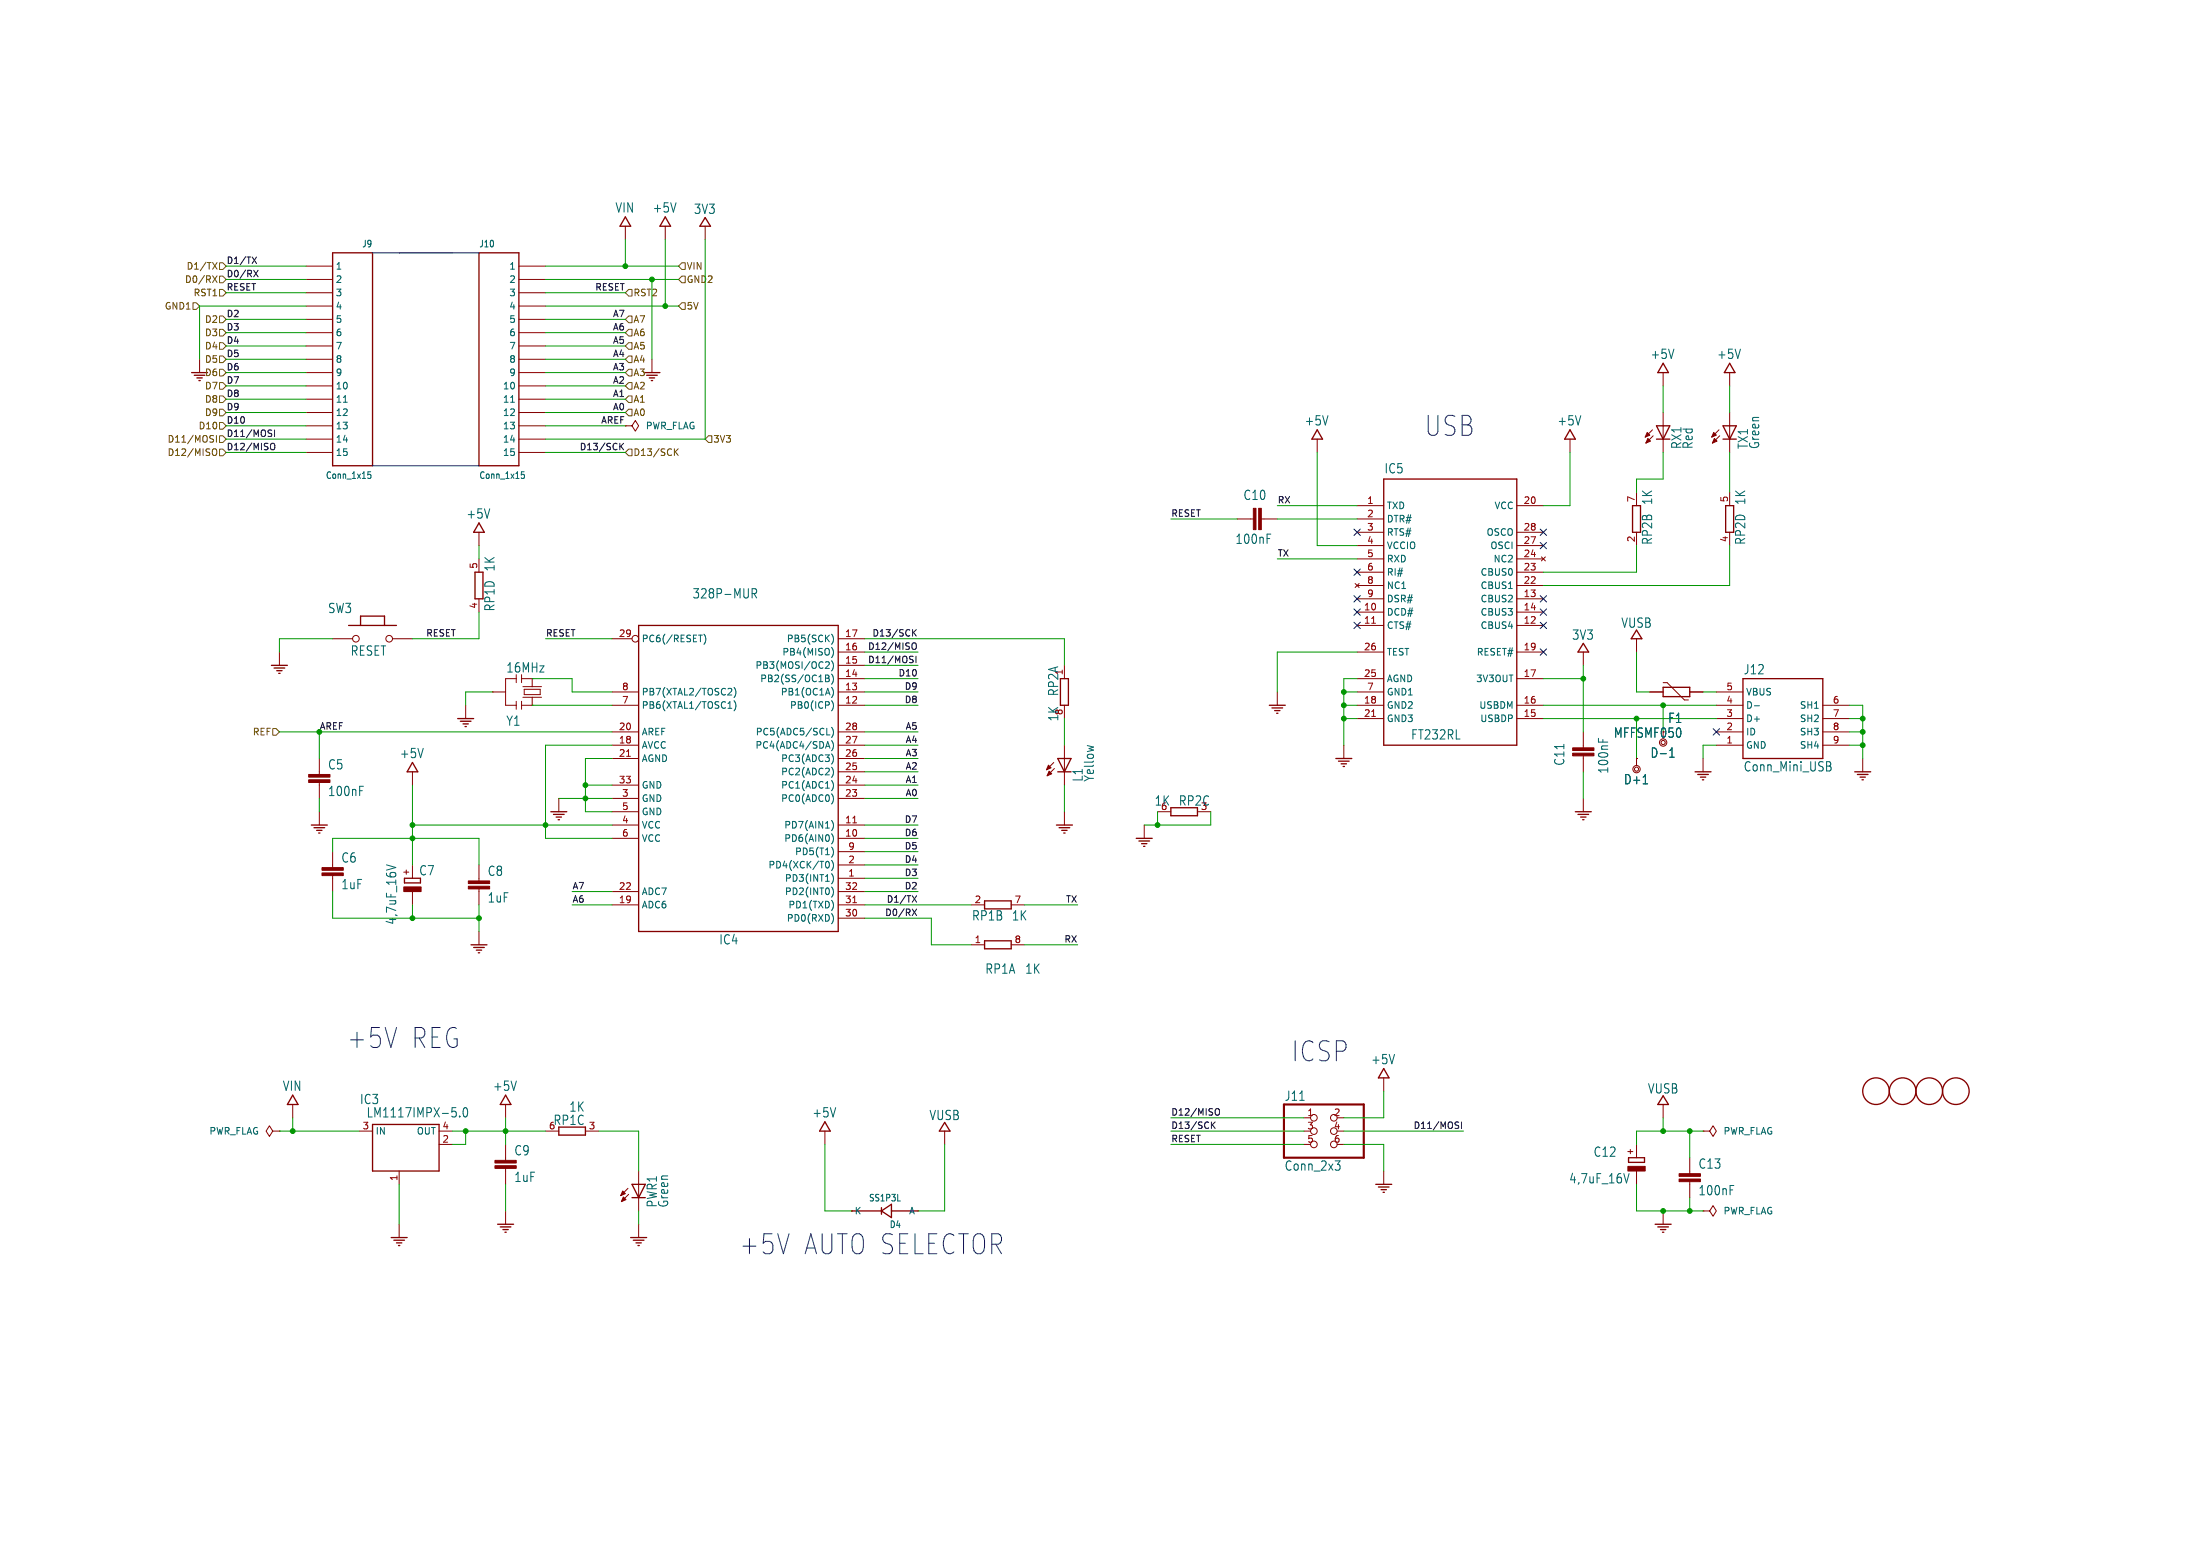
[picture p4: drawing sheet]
<svg xmlns="http://www.w3.org/2000/svg" width="420mm" height="297mm" viewBox="0 0 420 297" stroke-linecap="round" stroke-linejoin="round" font-family="sans-serif">
<g fill="none" stroke="#840000" stroke-width=".25">
<path d="M63.5 48.3h7.6v40.6h-7.6zM91.4 48.3h7.7v40.6h-7.7zM119.4 41.4l1 1.8h-2zM127 41.4l1 1.8h-2zM134.6 41.5l1 1.7h-2zM36.6 71.1h3M37.1 71.6h2M37.6 72.1h1M38 72.6h.2M122.9 71.1h3.1M123.4 71.6h2.1M124 72.1h1"/>
<path d="M124.3 72.6h.3M317.5 69.3l1 1.8h-2zM330.2 69.3l1 1.8h-2zM91.4 99.8l1.1 1.8h-2.1zM251.5 82l1 1.8h-2.1zM264.2 91.4h25.4v50.8h-25.4zM299.7 82l1 1.8h-2zM311.7 96.5h1.5v5.1h-1.5zM316.2 83.8h2.6M316.2 81.3h2.6l-1.3 2.5zM328.9 83.8h2.6M328.9 81.3h2.6l-1.3 2.5z"/>
<path d="M329.4 96.5h1.6v5.1h-1.6zM66.5 119.4h9.2M68.8 119.4v-1.8h4.6v1.8M90.7 109.2h1.5v5.1h-1.5zM121.9 119.4h38.1v58.4h-38.1zM51.8 127h3.1M52.3 127.5h2.1M52.8 128h1M53.2 128.5h.3M87.4 137.2h3M87.9 137.7h2M88.4 138.2h1"/>
<path d="M88.8 138.7h.2M202.4 129.5h1.6v5.1h-1.6zM242.3 134.6h3.1M242.8 135.1h2.1M243.3 135.6h1M243.7 136.1h.3M302.3 122.8l1 1.7h-2.1zM312.4 120.3l1 1.6h-2zM317.5 131.2h5.1v1.8h-5.1zM332.7 129.5h15.3v15.3h-15.3zM59.4 157.5h3.1M59.9 158h2.1"/>
<path d="M60.5 158.5h1M60.8 159h.3M78.7 145.5l1.1 1.8h-2.1zM105.2 154.9h3M105.7 155.4h2M106.2 156h1M106.6 156.5h.2M201.7 157.5h3M201.9 147.3h2.6M201.9 144.8h2.6l-1.3 2.5zM202.2 158h2M202.7 158.5h1"/>
<path d="M203.1 159h.2M223.5 154.2h5.1v1.5h-5.1zM255 144.8h3.1M255.5 145.3h2.1M256 145.8h1M256.4 146.3h.3M300.7 154.9h3.1M301.2 155.4h2.1M301.8 156h1M302.1 156.5h.3M323.6 147.3h3M324.1 147.8h2"/>
<path d="M324.6 148.3h1M325 148.8h.2M354.1 147.3h3M354.6 147.8h2M355.1 148.3h1M355.5 148.8h.2M77.2 167.6h3.1v.9h-3.1zM188 179.6h5v1.5h-5zM188 172h5v1.5h-5zM216.9 160h3.1M217.4 160.5h2.1M217.9 161h1"/>
<path d="M218.3 161.5h.3M89.9 180.3h3.1M90.4 180.8h2.1M90.9 181.4h1M91.3 181.9h.3M55.9 209l1 1.8h-2zM71.1 214.6h12.7v8.9h-12.7zM96.5 209l1 1.8h-2zM106.7 215.1h5.1v1.6h-5.1zM157.5 214.1l1 1.8h-2zM180.3 214.2l1.1 1.7h-2.1zM264.2 204l1 1.7h-2.1z"/>
<path d="M317.5 209.2l1 1.6h-2zM74.7 236.2h3M75.2 236.7h2M75.7 237.2h1M76.1 237.7h.2M95 233.7h3M95.5 234.2h2M96 234.7h1M96.4 235.2h.2M120.4 236.2h3M120.6 226.1h2.6l-1.3 2.5zM120.6 228.6h2.6"/>
<path d="M120.9 236.7h2M121.4 237.2h1M121.8 237.7h.2M162.6 231.1h5.7M168.3 231.1l1.9-1.2v2.5zM168.3 230.5v1.3M170.2 231.1h5.1M262.6 226.1h3.1M263.1 226.6h2.1M263.7 227.1h1M264 227.6h.3M310.9 221h3v.9h-3z"/>
<path d="M316 233.7h3M316.5 234.2h2M317 234.7h1M317.4 235.2h.2"/>
<circle cx="358.1" cy="208.3" r="2.54"/>
<circle cx="363.2" cy="208.3" r="2.54"/>
<circle cx="368.3" cy="208.3" r="2.54"/>
<circle cx="373.4" cy="208.3" r="2.54"/>
</g>
<g fill="none" stroke="#840000" stroke-width=".19">
<path d="M58.4 50.8h5.1M58.4 53.3h5.1M58.4 55.9h5.1M58.4 58.4h5.1M99.1 50.8h5M99.1 53.3h5M99.1 55.9h5M99.1 58.4h5M119.4 43.2v2.5M127 43.2v2.5M134.6 43.2v2.5M38.1 68.6v2.5"/>
<path d="M58.4 73.7h5.1M58.4 76.2h5.1M58.4 78.7h5.1M58.4 61h5.1M58.4 63.5h5.1M58.4 66h5.1M58.4 68.6h5.1M58.4 71.1h5.1M99.1 73.7h5M99.1 76.2h5M99.1 78.7h5M99.1 61h5"/>
<path d="M99.1 63.5h5M99.1 66h5M99.1 68.6h5M99.1 71.1h5M124.5 68.6v2.5M317.5 71.1v2.6M317.5 78.7v7.7M330.2 71.1v2.6M330.2 78.7v7.7M58.4 81.3h5.1M58.4 83.8h5.1M58.4 86.4h5.1"/>
<path d="M99.1 81.3h5M99.1 83.8h5M99.1 86.4h5M119.4 81.3h1.2l.7-1 .6 1-.6 1-.7-1M236.2 99.1h3.1M240.8 99.1h3M251.5 83.8v2.6M259.1 96.5h5.1M259.1 99.1h5.1M289.6 96.5h5M299.7 83.8v2.6M312.4 94v2.5"/>
<path d="M315.5 82l-1.4 1.4M315.6 83.2l-1.4 1.4M328.2 82l-1.4 1.4M328.3 83.2l-1.4 1.4M330.2 94v2.5M91.4 101.6v2.5M91.4 106.7v2.5M91.4 114.3v2.5M258.7 111.4l.8 .7M259.1 116.8h5.1M259.1 119.4h5.1M259.1 114.3h5.1"/>
<path d="M259.1 111.8h5.1M259.1 109.2h5.1M259.1 106.7h5.1M259.1 104.1h5.1M259.1 101.6h5.1M259.5 111.4l-.8 .7M289.6 116.8h5M289.6 119.4h5M289.6 114.3h5M289.6 111.8h5M289.6 109.2h5M289.6 106.7h5"/>
<path d="M289.6 104.1h5M289.6 101.6h5M294.3 106.3l.7 .8M295 106.3l-.7 .8M312.4 101.6v2.5M330.2 101.6v2.5M53.3 124.5v2.5M63.5 121.9h3.8M74.9 121.9h3.8M88.9 134.6v2.6M94 132.1h.1M94 132.1h2.5"/>
<path d="M98.6 129.5h-2.1v5.1h2.1M98.6 128.8v1.5M98.6 133.9v1.5M99.6 134.6h2M99.6 129.5h2M99.6 128.8v1.5M99.6 133.9v1.5M99.8 131.1h3.6M99.8 133.1h3.6M100.1 131.6h3v1h-3zM101.6 134.6h.1M101.6 129.5h.1"/>
<path d="M101.6 129.5v1.6M101.6 133.1v1.5M116.8 134.6h5.1M116.8 132.1h5.1M116.8 121.9h3.8M116.8 139.7h5.1M160 134.6h5.1M160 129.5h5.1M160 124.5h5.1M160 132.1h5.1M160 127h5.1M160 121.9h5.1"/>
<path d="M160 139.7h5.1M203.2 127v2.5M203.2 134.6v2.6M243.8 132.1v2.5M259.1 137.2h5.1M259.1 134.6h5.1M259.1 129.5h5.1M259.1 124.5h5.1M259.1 132.1h5.1M289.6 137.2h5M289.6 134.6h5M289.6 129.5h5"/>
<path d="M289.6 124.5h5M302.3 124.5v2.5M302.3 139.7v3M312.4 121.9v2.6M315 132.1h2.5M317.5 130.3h.8l3.3 3.3h.7M322.6 132.1h2.5M327.7 137.2h5M327.7 134.6h5M327.7 132.1h5M327.7 139.7h5M348 137.2h5.1"/>
<path d="M348 134.6h5.1M348 139.7h5.1M61 144.8v3M61 149.4v3M61 154.9v2.6M78.7 147.3v2.6M106.7 152.4v2.5M116.8 154.9h5.1M116.8 157.5h5.1M116.8 142.2h5.1M116.8 144.8h5.1M116.8 152.4h5.1"/>
<path d="M116.8 149.9h5.1M160 157.5h5.1M160 142.2h5.1M160 144.8h5.1M160 152.4h5.1M160 149.9h5.1M160 147.3h5.1M201.2 145.5l-1.4 1.4M201.3 146.7l-1.4 1.4M203.2 142.2v7.7M203.2 154.9v2.6M218.4 157.5v2.5"/>
<path d="M221 154.9h2.5M228.6 154.9h2.5M256.5 142.2v2.6M302.3 144.3v3M302.3 152.4v2.5M312.4 144.8h.1M312.4 144.8v1.3M325.1 144.8v2.5M327.7 142.2h5M348 142.2h5.1M355.6 144.8v2.5M63.5 162.6v3"/>
<path d="M63.5 167.1v3.1M78.7 165.1v2.5M78.7 170.2v2.5M91.4 165.1v3M91.4 169.7v3M91.4 177.8v2.5M116.8 160h5.1M116.8 172.7h5.1M116.8 170.2h5.1M160 167.6h5.1M160 160h5.1M160 172.7h5.1"/>
<path d="M160 165.1h5.1M160 170.2h5.1M160 175.3h5.1M160 162.6h5.1M185.4 172.7h2.6M193 172.7h2.6M185.4 180.3h2.6M193 180.3h2.6M52.1 215.9l-.7-1-.6 1 .6 1 .7-1h1.2M53.3 215.9h.1M55.9 210.8v2.6M68.6 215.9h2.5"/>
<path d="M83.8 218.4h2.6M83.8 215.9h2.6M96.5 210.8v2.6M96.5 218.4v3.1M104.1 215.9h2.6M111.8 215.9h2.5M157.5 215.9v2.5M180.3 215.9v2.5M248.9 218.4h1.3M248.9 215.9h1.3M248.9 213.4h1.3M255.3 218.4h1.2"/>
<path d="M255.3 215.9h1.2M255.3 213.4h1.2M264.2 205.7v2.6M312.4 218.4v2.6M317.5 210.8v2.6M325.1 215.9h1.3l.6-1 .7 1-.7 1-.6-1M325.1 215.9h.1M76.2 223.5v2.6M76.2 233.7v2.5M96.5 223v3.1M96.5 231.1v2.6M119.9 226.8l-1.4 1.4"/>
<path d="M120 228l-1.4 1.4M121.9 223.5v7.6M121.9 233.7v2.5M162.6 231.1h.1M175.3 231.1h.1M264.2 223.5v2.6M312.4 223.5v2.6M317.5 231.1v2.6M322.6 221v3M322.6 225.6v3M325.1 231.1h1.3l.6-1 .7 1-.7 1.1-.6-1.1M325.1 231.1h.1"/>
<circle cx="67.9" cy="121.9" r=".63"/>
<circle cx="74.3" cy="121.9" r=".63"/>
<circle cx="121.3" cy="121.9" r=".63"/>
<circle cx="312.4" cy="146.8" r=".7"/>
<circle cx="312.4" cy="146.8" r=".4"/>
<circle cx="317.5" cy="141.7" r=".7"/>
<circle cx="317.5" cy="141.7" r=".4"/>
<circle cx="250.8" cy="213.4" r=".63"/>
<circle cx="250.8" cy="215.9" r=".63"/>
<circle cx="250.8" cy="218.4" r=".63"/>
<circle cx="254.6" cy="213.4" r=".63"/>
<circle cx="254.6" cy="218.4" r=".63"/>
<circle cx="254.6" cy="215.9" r=".63"/>
</g>
<g fill="none" stroke="#006464" stroke-width=".19">
<path d="M65.6 76.8h.7M97.5 76.8h.7M70.3 90.1h.5M70.4 90.5h.2l.2 .3-.1 .5h-.3M99.6 90.1h.5M99.7 90.5h.2l.2 .3-.1 .5h-.3M143.6 113.3h.6l.2-.2v-.4l-.1-.3h-.7v1.7M143.9 113.3l.5 .8M241.9 101.9h.7M133.4 121.2h.7M134.4 121a1.46 1.46 0 0 1 0 2M139 135.2h.7"/>
<path d="M139.2 131.4l.4 .1 .1 .3-.8 .9h.8M139.2 134.1l.1-.2v1.3M140.1 133.7a1.46 1.46 0 0 1 0 2M140.1 131.2a1.46 1.46 0 0 1 0 1.9M157.6 128.8l.6 .2 .1 .2-.3 .3M157.6 129.5h.4M157.8 126.3l.4 .1 .1 .3-.8 .9h.8M158 129.5l.3 .2v.3l-.7 .1M158.7 121a1.46 1.46 0 0 1 0 2M158.7 128.7a1.46 1.46 0 0 1 0 1.9M158.7 131.2a1.46 1.46 0 0 1 0 1.9M158.7 133.7a1.46 1.46 0 0 1 0 2"/>
<path d="M158.7 138.8a1.46 1.46 0 0 1 0 2M158.8 123.6a1.49 1.49 0 0 1 0 1.9M158.8 126.2a1.47 1.47 0 0 1-.1 1.9M334.9 134.7h1M68.7 150.1h.7M157.7 142.5h.6M157.8 140.3h.6M158 141.5l.4 1.3M158.7 141.4a1.46 1.46 0 0 1 0 1.9M158.7 156.6a1.46 1.46 0 0 1 0 1.9M158.7 159.1a1.46 1.46 0 0 1 0 2M158.8 144a1.49 1.49 0 0 1 0 1.8"/>
<path d="M158.8 146.5a1.49 1.49 0 0 1 0 1.8M158.8 149a1.49 1.49 0 0 1 0 1.9M158.8 151.6a1.49 1.49 0 0 1 0 1.8M305.2 140.9v.8M313.7 149.6h.8M318.8 144.5h.8M318.8 143.3l.4-.5v1.7M348.7 145.4h.5l.2 .2 .1 .3-.3 .3M348.7 146.2h.5M349.2 146.2a.49 .49 0 0 1 .4 .5 .49 .49 0 0 1-.3 .5h-.6M73.8 165.1l1.8 .5M157.9 164.4a.68 .68 0 0 1 .4 .6 .68 .68 0 0 1-.4 .7"/>
<path d="M158.7 166.8a1.46 1.46 0 0 1 0 1.9M158.7 169.3a1.46 1.46 0 0 1 0 1.9M158.8 161.7a1.49 1.49 0 0 1 0 1.9M158.8 164.3a1.47 1.47 0 0 1-.1 1.9M158.9 174.6l.2 .6-.2 .9M159 172.4v.8M87 212.3v.7M87.8 213v.2M88.6 211.5l.3-.1a1.23 1.23 0 0 1 0 1.8h-.1a1.32 1.32 0 0 1-.2-1.7zM254.9 221.6h.9l-.5 .7M255.5 222.3l.3 .3v.4l-.3 .4M311 224l-.5 1.8"/>
<path d="M330.3 226.3h.7"/>
</g>
<path d="M261.9 119h.7M261.9 136.7h.7M119.6 144.4h.7M162.8 157.1h.7M162.8 172.3h.7" fill="none" stroke="#a90000" stroke-width=".19"/>
<g fill="#840000" stroke="#840000" stroke-width=".19">
<path d="M240.3 97h.5v4.1h-.5z"/>
<path d="M239.3 97h.5v4.1h-.5z"/>
<path d="M300.2 142.7h4.1v.6h-4.1z"/>
<path d="M300.2 143.8h4.1v.5h-4.1z"/>
<path d="M327.2 82.6l.5 .5-.9 .3z"/>
<path d="M327.3 83.7l.5 .5-.9 .4z"/>
<path d="M314.5 82.6l.5 .5-.9 .3z"/>
<path d="M314.6 83.7l.5 .5-.9 .4z"/>
<path d="M310.8 222.6h3.3v.9h-3.3z"/>
<path d="M58.9 148.8h4.1v.6h-4.1z"/>
<path d="M58.9 147.8h4.1v.5h-4.1z"/>
<path d="M320.5 225h4.1v.6h-4.1z"/>
<path d="M320.5 224h4.1v.5h-4.1z"/>
<path d="M200.2 146.1l.5 .5-.9 .3z"/>
<path d="M200.3 147.2l.5 .5-.9 .4z"/>
<path d="M94.5 222.5h4.1v.5h-4.1z"/>
<path d="M94.5 221.5h4.1v.5h-4.1z"/>
<path d="M118.9 227.3l.5 .5-.9 .4z"/>
<path d="M119 228.5l.5 .5-.9 .4z"/>
<path d="M89.4 169.2h4.1v.5h-4.1z"/>
<path d="M89.4 168.1h4.1v.6h-4.1z"/>
<path d="M77.1 169.3h3.3v.9h-3.3z"/>
<path d="M61.5 166.6h4v.5h-4z"/>
<path d="M61.5 165.6h4v.5h-4z"/>
</g>
<path d="M245.1 210.8h15.2v10.2h-15.2z" fill="none" stroke="#840000" stroke-width=".41"/>
<g fill="none" stroke="#725600" stroke-width=".19">
<path d="M36.8 57.8h.7l.6 .6-.6 .7h-.7zM40.6 52.6l.8 1.3M40.6 50.1l.8 1.3M41.4 52.6l-.8 1.3M41.4 50.1l-.8 1.3M41.9 52.7h.6l.7 .6-.7 .7h-.6zM41.9 50.2h.6l.7 .6-.7 .6h-.6zM41.9 55.2h.6l.7 .7-.7 .6h-.6zM120 55.2h.6v1.3h-.6l-.6-.6zM130.2 52.7h.6v1.3h-.6l-.7-.7zM130.2 57.8h.6v1.3h-.6l-.7-.7zM130.2 50.2h.6v1.2h-.6l-.7-.6z"/>
<path d="M41.9 75.6h.6l.7 .6-.7 .6h-.6zM41.9 73h.6l.7 .7-.7 .6h-.6zM41.9 70.5h.6l.7 .6-.7 .7h-.6zM41.9 67.9h.6l.7 .7-.7 .6h-.6zM41.9 65.4h.6l.7 .6-.7 .7h-.6zM41.9 60.3h.6l.7 .7-.7 .6h-.6zM41.9 62.9h.6l.7 .6-.7 .6h-.6zM41.9 78.1h.6l.7 .6-.7 .7h-.6zM119.4 71.1l.6-.6h.6v1.3h-.6zM119.4 76.2l.6-.6h.6v1.2h-.6zM119.4 66l.6-.6h.6v1.3h-.6zM120 60.3h.6v1.3h-.6l-.6-.6z"/>
<path d="M120 62.9h.6v1.2h-.6l-.6-.6zM120 73h.6v1.3h-.6l-.6-.6zM120 78.1h.6v1.3h-.6l-.6-.7zM120 67.9h.6v1.3h-.6l-.6-.6zM40.5 83.8l.3 .2-.3 .4M40.6 85.9l.2-.2a.43 .43 0 0 1 .6 .4v.4a.43 .43 0 0 1-.3 .4 .43 .43 0 0 1-.5-.1M40.6 83.1l.2 .1M41.3 83.1v1.3M41.9 80.6h.6l.7 .7-.7 .6h-.6zM41.9 85.7h.6l.7 .7-.7 .6h-.6zM41.9 83.2h.6l.7 .6-.7 .7h-.6zM120 85.7h.6v1.3h-.6l-.6-.6z"/>
<path d="M128.9 86.2l.6 .7M129.5 85.7l-.8 .7M135.3 83.2h.6v1.3h-.6l-.7-.7zM52.1 139.1h.6l.6 .6-.6 .6h-.6z"/>
</g>
<g fill="none" stroke="#0f0f0f" stroke-width=".19">
<path d="M48.1 49.1l.9 1.2M48.4 51.6l.9 1.2M49 49.1l-.9 1.2M49.3 51.6l-.9 1.2M51.6 82.7l.3 .3-.3 .3M51.7 82.1h.2M51.7 84.8l.2-.2a.42 .42 0 0 1 .6 .4v.4a.42 .42 0 0 1-.3 .5 .42 .42 0 0 1-.5-.2M52.4 82.1v1.2M118.5 85.1l.5 .8M119 84.6l-.7 .7M174.1 125.9l.2 .2-.2 .4M174.2 125.3h.1"/>
<path d="M174.2 122.9l.2-.2a.42 .42 0 0 1 .5 .4v.4a.42 .42 0 0 1-.3 .5 .42 .42 0 0 1-.4-.2M174.4 120.7l.5 .7M174.9 125.3v1.2M174.9 120.2l-.7 .7M174.2 171l.8 1.2M174.2 173.5l.8 1.3M175 171l-.8 1.2M175 173.5l-.8 1.3M231.4 214.7l.6 .7M232 214.2l-.7 .7M232 211.8l.3-.2a.42 .42 0 0 1 .5 .4v.4a.42 .42 0 0 1-.3 .5 .42 .42 0 0 1-.5-.2M278.2 214.8l.3 .2-.3 .4"/>
<path d="M278.3 214.2h.2M279 214.2v1.2"/>
</g>
<path d="M71.1 48.3h20.3M71.1 88.9h20.3" fill="none" stroke="#0000c2" stroke-width=".19"/>
<g fill="none" stroke="#009600" stroke-width=".19">
<path d="M43.2 55.9h15.2M43.2 53.3h15.2M43.2 50.8h15.2M58.4 58.4h-20.3v10.2M104.1 55.9h15.3M104.1 53.3h25.4M104.1 58.4h25.4M104.1 50.8h25.4M119.4 45.7v5.1M124.5 53.3v15.3M127 45.7v12.7M134.6 45.7v38.1h-30.5"/>
<path d="M43.2 76.2h15.2M43.2 68.6h15.2M43.2 78.7h15.2M43.2 73.7h15.2M43.2 71.1h15.2M43.2 63.5h15.2M43.2 66h15.2M43.2 61h15.2M104.1 76.2h15.3M104.1 68.6h15.3M104.1 78.7h15.3M104.1 73.7h15.3"/>
<path d="M104.1 71.1h15.3M104.1 63.5h15.3M104.1 66h15.3M104.1 61h15.3M317.5 73.7v5M330.2 73.7v5M43.2 86.4h15.2M43.2 81.3h15.2M43.2 83.8h15.2M104.1 86.4h15.3M104.1 81.3h15.3M223.5 99.1h12.7"/>
<path d="M243.8 96.5h15.3M243.8 99.1h15.3M251.5 86.4v17.7h7.6M299.7 86.4v10.1h-5.1M317.5 86.4v5h-5.1v2.6M330.2 86.4v7.6M91.4 116.8v5.1h-12.7M91.4 104.1v2.6M243.8 106.7h15.3M312.4 104.1v5.1h-17.8M330.2 104.1v7.7h-35.6M53.3 139.7h63.5"/>
<path d="M61 139.7v5.1M63.5 121.9h-10.2v2.6M94 132.1h-5.1v2.5M101.6 129.5h7.6v2.6h7.6M101.6 134.6h15.2M104.1 121.9h12.7M165.1 121.9h38.1v5.1M165.1 129.5h10.2M165.1 127h10.2M165.1 124.5h10.2M165.1 132.1h10.2M165.1 134.6h10.2"/>
<path d="M165.1 139.7h10.2M203.2 137.2v5M256.5 132.1h2.6M256.5 134.6h2.6M256.5 137.2h2.6M259.1 129.5h-2.6v12.7M259.1 124.5h-15.3v7.6M294.6 129.5h7.7M294.6 134.6h33.1M294.6 137.2h33.1M302.3 127v12.7M312.4 124.5v7.6h2.6"/>
<path d="M312.4 137.2v7.6M317.5 134.6v5.1M325.1 132.1h2.6M353.1 134.6h2.5v10.2M353.1 139.7h2.5M353.1 137.2h2.5M61 152.4v2.5M78.7 157.5h38.1M78.7 149.9v15.2M106.7 152.4h10.1M111.8 149.9h5M116.8 144.8h-5v10.1h5"/>
<path d="M116.8 142.2h-12.7v17.8h12.7M165.1 157.5h10.2M165.1 147.3h10.2M165.1 144.8h10.2M165.1 142.2h10.2M165.1 152.4h10.2M165.1 149.9h10.2M203.2 149.9v5M221 154.9v2.6M231.1 154.9v2.6h-12.7M302.3 147.3v5.1M327.7 142.2h-2.6v2.6"/>
<path d="M353.1 142.2h2.5M63.5 162.6v-2.6h27.9v5.1M63.5 170.2v5.1h27.9M78.7 172.7v2.6M91.4 172.7v5.1M109.2 172.7h7.6M109.2 170.2h7.6M165.1 175.3h12.7v5h7.6M165.1 172.7h20.3M165.1 160h10.2M165.1 170.2h10.2M165.1 162.6h10.2"/>
<path d="M165.1 165.1h10.2M165.1 167.6h10.2M195.6 172.7h10.1M195.6 180.3h10.1M53.3 215.9h15.3M55.9 213.4v2.5M86.4 215.9h17.7M88.9 215.9v2.5h-2.5M96.5 213.4v5M114.3 215.9h7.6v7.6M157.5 218.4v12.7h5.1M180.3 218.4v12.7h-5"/>
<path d="M223.5 218.4h25.4M223.5 215.9h25.4M223.5 213.4h25.4M256.5 218.4h7.7v5.1M256.5 215.9h22.9M264.2 208.3v5.1h-7.7M317.5 213.4v2.5M322.6 215.9v5.1M325.1 215.9h-12.7v2.5M76.2 226.1v7.6M96.5 226.1v5M121.9 231.1v2.6"/>
<path d="M312.4 226.1v5h12.7M322.6 228.6v2.5"/>
</g>
<g fill="none" stroke="#000084" stroke-width=".19">
<path d="M258.5 116.2l1.2 1.2M258.5 118.8l1.2 1.2M258.5 101l1.2 1.2M258.5 113.7l1.2 1.2M258.5 108.6l1.2 1.2M259.7 116.2l-1.2 1.2M259.7 118.8l-1.2 1.2M259.7 101l-1.2 1.2M259.7 113.7l-1.2 1.2M259.7 108.6l-1.2 1.2M294 113.7l1.2 1.2M294 103.5l1.2 1.2"/>
<path d="M294 101l1.2 1.2M294 118.8l1.2 1.2M294 116.2l1.2 1.2M295.2 113.7l-1.2 1.2M295.2 103.5l-1.2 1.2M295.2 101l-1.2 1.2M295.2 118.8l-1.2 1.2M295.2 116.2l-1.2 1.2M294 123.9l1.2 1.2M295.2 123.9l-1.2 1.2M327.1 139.1l1.2 1.2M328.3 139.1l-1.2 1.2"/>
</g>
<g fill="#009600" stroke="#009600" stroke-width=".19">
<circle cx="256.5" cy="132.1" r=".46"/>
<circle cx="256.5" cy="134.6" r=".46"/>
<circle cx="256.5" cy="137.2" r=".46"/>
<circle cx="221" cy="157.5" r=".46"/>
<circle cx="355.6" cy="139.7" r=".46"/>
<circle cx="355.6" cy="137.2" r=".46"/>
<circle cx="312.4" cy="137.2" r=".46"/>
<circle cx="317.5" cy="134.6" r=".46"/>
<circle cx="355.6" cy="142.2" r=".46"/>
<circle cx="302.3" cy="129.5" r=".46"/>
<circle cx="317.5" cy="215.9" r=".46"/>
<circle cx="317.5" cy="231.1" r=".46"/>
<circle cx="322.6" cy="215.9" r=".46"/>
<circle cx="322.6" cy="231.1" r=".46"/>
<circle cx="111.8" cy="152.4" r=".46"/>
<circle cx="78.7" cy="160" r=".46"/>
<circle cx="78.7" cy="157.5" r=".46"/>
<circle cx="55.9" cy="215.9" r=".46"/>
<circle cx="104.1" cy="157.5" r=".46"/>
<circle cx="78.7" cy="175.3" r=".46"/>
<circle cx="96.5" cy="215.9" r=".46"/>
<circle cx="91.4" cy="175.3" r=".46"/>
<circle cx="88.9" cy="215.9" r=".46"/>
<circle cx="111.8" cy="149.9" r=".46"/>
<circle cx="61" cy="139.7" r=".46"/>
<circle cx="124.5" cy="53.3" r=".46"/>
<circle cx="127" cy="58.4" r=".46"/>
<circle cx="119.4" cy="50.8" r=".46"/>
</g>
<g font-size="5.3" fill="#0000c2">
<text x="271.8" y="83.6">USB</text>
<text x="66" y="200.4">+5V</text>
<text x="78.2" y="200.4">REG</text>
<text x="246.4" y="203">ICSP</text>
<text x="141" y="239.8">+5V</text>
<text x="153.1" y="239.8">AUTO SELECTOR</text>
</g>
<g font-size="2.5" fill="#006464">
<text x="117.4" y="40.8">VIN</text>
<text x="124.5" y="40.8">+5V</text>
<text x="132.4" y="41">3V3</text>
<text x="315" y="68.7">+5V</text>
<text x="327.7" y="68.7">+5V</text>
<text x="249" y="81.4">+5V</text>
<text x="297.2" y="81.4">+5V</text>
<text x="321.2" y="85.8" transform="rotate(-90 321.2 85.8)">RX1</text>
<text x="323.4" y="85.8" transform="rotate(-90 323.4 85.8)">Red</text>
<text x="333.9" y="85.8" transform="rotate(-90 333.9 85.8)">TX1</text>
<text x="336.1" y="85.8" transform="rotate(-90 336.1 85.8)">Green</text>
<text x="237.3" y="95.6">C10</text>
<text x="264.2" y="90.6">IC5</text>
<text x="89" y="99.2">+5V</text>
<text x="315.6" y="96.5" transform="rotate(-90 315.6 96.5)">1K</text>
<text x="333.4" y="96.5" transform="rotate(-90 333.4 96.5)">1K</text>
<text x="235.8" y="104">100nF</text>
<text x="315.6" y="104.1" transform="rotate(-90 315.6 104.1)">RP2B</text>
<text x="333.4" y="104.1" transform="rotate(-90 333.4 104.1)">RP2D</text>
<text x="94.6" y="109.2" transform="rotate(-90 94.6 109.2)">1K</text>
<text x="62.5" y="117.2">SW3</text>
<text x="94.6" y="116.8" transform="rotate(-90 94.6 116.8)">RP1D</text>
<text x="132.1" y="114.4">328P-MUR</text>
<text x="66.9" y="125.4">RESET</text>
<text x="300" y="122.3">3V3</text>
<text x="309.4" y="120">VUSB</text>
<text x="96.6" y="128.6">16MHz</text>
<text x="332.8" y="128.9">J12</text>
<text x="202.2" y="137.8" transform="rotate(-90 202.2 137.8)">1K</text>
<text x="202.2" y="133" transform="rotate(-90 202.2 133)">RP2A</text>
<text x="96.6" y="138.7">Y1</text>
<text x="269.3" y="141.4">FT232RL</text>
<text x="318.4" y="138.2">F1</text>
<text x="62.5" y="147.1">C5</text>
<text x="76.3" y="144.9">+5V</text>
<text x="206.9" y="149.3" transform="rotate(-90 206.9 149.3)">L1</text>
<text x="209.1" y="149.3" transform="rotate(-90 209.1 149.3)">Yellow</text>
<text x="298.8" y="146.2" transform="rotate(-90 298.8 146.2)">C11</text>
<text x="307.2" y="147.8" transform="rotate(-90 307.2 147.8)">100nF</text>
<text x="309.9" y="149.9">D+1</text>
<text x="315" y="144.8">D-1</text>
<text x="332.8" y="147.5">Conn_Mini_USB</text>
<text x="62.5" y="152.2">100nF</text>
<text x="220.4" y="154">1K</text>
<text x="225" y="154">RP2C</text>
<text x="65.1" y="164.9">C6</text>
<text x="79.9" y="167.3">C7</text>
<text x="93" y="167.4">C8</text>
<text x="65.1" y="169.9">1uF</text>
<text x="93" y="172.5">1uF</text>
<text x="75.9" y="176.6" transform="rotate(-90 75.9 176.6)">4,7uF_16V</text>
<text x="185.5" y="175.9">RP1B</text>
<text x="193.1" y="175.9">1K</text>
<text x="137.2" y="180.5">IC4</text>
<text x="188" y="186.1">RP1A</text>
<text x="195.6" y="186.1">1K</text>
<text x="261.7" y="203.3">+5V</text>
<text x="53.9" y="208.4">VIN</text>
<text x="94" y="208.4">+5V</text>
<text x="314.5" y="208.9">VUSB</text>
<text x="68.6" y="211">IC3</text>
<text x="69.9" y="213.5">LM1117IMPX-5.0</text>
<text x="105.6" y="214.9">RP1C</text>
<text x="108.6" y="212.4">1K</text>
<text x="155" y="213.5">+5V</text>
<text x="177.3" y="214">VUSB</text>
<text x="245.2" y="210.3">J11</text>
<text x="98.1" y="220.7">C9</text>
<text x="304.1" y="221">C12</text>
<text x="98.1" y="225.8">1uF</text>
<text x="245.2" y="223.7">Conn_2x3</text>
<text x="299.5" y="226.1">4,7uF_16V</text>
<text x="324.2" y="223.3">C13</text>
<text x="125.6" y="230.6" transform="rotate(-90 125.6 230.6)">PWR1</text>
<text x="127.8" y="230.6" transform="rotate(-90 127.8 230.6)">Green</text>
<text x="324.2" y="228.4">100nF</text>
</g>
<text font-size="2.5" fill="#840000" x="308" y="141">MFFSMF050</text>
<g font-size="1.8" fill="#006464">
<text x="69.1" y="47.4">J9</text>
<text x="91.4" y="47.4">J10</text>
<text x="64" y="51.7">1</text>
<text x="97.1" y="51.7">1</text>
<text x="64" y="54.2">2</text>
<text x="64" y="56.7">3</text>
<text x="64" y="59.3">4</text>
<text x="97.1" y="54.2">2</text>
<text x="97.1" y="56.7">3</text>
<text x="97.1" y="59.3">4</text>
<text x="64" y="61.8">5</text>
<text x="64" y="64.4">6</text>
<text x="97.1" y="61.8">5</text>
<text x="97.1" y="64.4">6</text>
<text x="64" y="66.9">7</text>
<text x="64" y="69.4">8</text>
<text x="64" y="72">9</text>
<text x="97.1" y="66.9">7</text>
<text x="97.1" y="69.4">8</text>
<text x="97.1" y="72">9</text>
<text x="64" y="74.5">10</text>
<text x="64" y="77.1">11</text>
<text x="95.9" y="74.5">10</text>
<text x="95.9" y="77.1">11</text>
<text x="64" y="79.6">12</text>
<text x="64" y="82.1">13</text>
<text x="95.9" y="79.6">12</text>
<text x="95.9" y="82.1">13</text>
<text x="123.2" y="82.1">PWR_FLAG</text>
<text x="64" y="84.7">14</text>
<text x="64" y="87.2">15</text>
<text x="95.9" y="84.7">14</text>
<text x="95.9" y="87.2">15</text>
<text x="62.1" y="91.6">Conn_1x15</text>
<text x="91.4" y="91.6">Conn_1x15</text>
<text x="264.7" y="97.4">TXD</text>
<text x="264.7" y="99.9">DTR#</text>
<text x="285.2" y="97.4">VCC</text>
<text x="264.7" y="102.5">RTS#</text>
<text x="264.7" y="105">VCCIO</text>
<text x="264.7" y="107.5">RXD</text>
<text x="283.7" y="102.5">OSCO</text>
<text x="284.4" y="105">OSCI</text>
<text x="285" y="107.5">NC2</text>
<text x="264.7" y="110.1">RI#</text>
<text x="264.7" y="112.6">NC1</text>
<text x="282.6" y="112.6">CBUS1</text>
<text x="282.6" y="110.1">CBUS0</text>
<text x="264.7" y="117.7">DCD#</text>
<text x="264.7" y="115.2">DSR#</text>
<text x="282.6" y="115.2">CBUS2</text>
<text x="282.6" y="117.7">CBUS3</text>
<text x="122.4" y="122.8">PC6(/RESET)</text>
<text x="149.3" y="125.3">PB4(MISO)</text>
<text x="150.1" y="122.8">PB5(SCK)</text>
<text x="264.7" y="120.2">CTS#</text>
<text x="264.7" y="125.3">TEST</text>
<text x="281.8" y="125.3">RESET#</text>
<text x="282.6" y="120.2">CBUS4</text>
<text x="144.1" y="127.9">PB3(MOSI/OC2)</text>
<text x="145" y="130.4">PB2(SS/OC1B)</text>
<text x="264.7" y="130.4">AGND</text>
<text x="281.7" y="130.4">3V3OUT</text>
<text x="122.4" y="135.5">PB6(XTAL1/TOSC1)</text>
<text x="122.4" y="132.9">PB7(XTAL2/TOSC2)</text>
<text x="149" y="132.9">PB1(OC1A)</text>
<text x="150.7" y="135.5">PB0(ICP)</text>
<text x="264.7" y="135.5">GND2</text>
<text x="264.7" y="132.9">GND1</text>
<text x="282.3" y="135.5">USBDM</text>
<text x="333.2" y="135.5">D-</text>
<text x="333.2" y="132.9">VBUS</text>
<text x="343.5" y="135.5">SH1</text>
<text x="122.4" y="143.1">AVCC</text>
<text x="122.4" y="140.6">AREF</text>
<text x="144.1" y="143.1">PC4(ADC4/SDA)</text>
<text x="144.2" y="140.6">PC5(ADC5/SCL)</text>
<text x="264.7" y="138">GND3</text>
<text x="282.5" y="138">USBDP</text>
<text x="333.2" y="143.1">GND</text>
<text x="333.2" y="140.6">ID</text>
<text x="333.2" y="138">D+</text>
<text x="343.5" y="138">SH2</text>
<text x="343.5" y="140.6">SH3</text>
<text x="343.5" y="143.1">SH4</text>
<text x="122.4" y="145.6">AGND</text>
<text x="149" y="148.2">PC2(ADC2)</text>
<text x="149" y="145.6">PC3(ADC3)</text>
<text x="122.4" y="153.3">GND</text>
<text x="122.4" y="150.7">GND</text>
<text x="122.4" y="155.8">GND</text>
<text x="149" y="153.3">PC0(ADC0)</text>
<text x="149" y="150.7">PC1(ADC1)</text>
<text x="229.2" y="154.7">3</text>
<text x="122.4" y="158.3">VCC</text>
<text x="122.4" y="160.9">VCC</text>
<text x="149.6" y="160.9">PD6(AIN0)</text>
<text x="149.6" y="158.3">PD7(AIN1)</text>
<text x="146.6" y="166">PD4(XCK/T0)</text>
<text x="151.7" y="163.4">PD5(T1)</text>
<text x="122.4" y="173.6">ADC6</text>
<text x="122.4" y="171">ADC7</text>
<text x="149.8" y="168.5">PD3(INT1)</text>
<text x="149.8" y="171">PD2(INT0)</text>
<text x="150.4" y="173.6">PD1(TXD)</text>
<text x="150.1" y="176.1">PD0(RXD)</text>
<text x="39.9" y="216.8">PWR_FLAG</text>
<text x="71.6" y="216.8">IN</text>
<text x="79.5" y="216.8">OUT</text>
<text x="328.9" y="216.8">PWR_FLAG</text>
<text x="163.1" y="232">K</text>
<text x="165.8" y="229.5">SS1P3L</text>
<text x="173.5" y="232">A</text>
<text x="328.9" y="232">PWR_FLAG</text>
<text x="169.8" y="234.6">D4</text>
</g>
<g font-size="1.8" fill="#725600">
<text x="35.5" y="51.7">D1/TX</text>
<text x="131" y="51.7">VIN</text>
<text x="31.4" y="59.3">GND1</text>
<text x="35.2" y="54.2">D0/RX</text>
<text x="36.9" y="56.7">RST1</text>
<text x="120.8" y="56.7">RST2</text>
<text x="131" y="54.2">GND2</text>
<text x="131" y="59.3">5V</text>
<text x="39" y="61.8">D2</text>
<text x="39" y="64.4">D3</text>
<text x="120.8" y="61.8">A7</text>
<text x="120.8" y="64.4">A6</text>
<text x="39" y="72">D6</text>
<text x="39" y="69.4">D5</text>
<text x="39" y="66.9">D4</text>
<text x="120.8" y="72">A3</text>
<text x="120.8" y="69.4">A4</text>
<text x="120.8" y="66.9">A5</text>
<text x="39" y="77.1">D8</text>
<text x="39" y="74.5">D7</text>
<text x="120.8" y="74.5">A2</text>
<text x="120.8" y="77.1">A1</text>
<text x="37.8" y="82.1">D10</text>
<text x="39" y="79.6">D9</text>
<text x="120.8" y="79.6">A0</text>
<text x="31.9" y="87.2">D12/MISO</text>
<text x="31.9" y="84.7">D11/MOSI</text>
<text x="120.8" y="87.2">D13/SCK</text>
<text x="136.1" y="84.7">3V3</text>
<text x="48.2" y="140.6">REF</text>
</g>
<g font-size="1.8" fill="#a90000">
<text x="312.2" y="96" transform="rotate(-90 312.2 96)">7</text>
<text x="329.9" y="96" transform="rotate(-90 329.9 96)">5</text>
<text x="260.9" y="96.3">1</text>
<text x="260.9" y="98.8">2</text>
<text x="260.9" y="101.3">3</text>
<text x="290.8" y="96.3">20</text>
<text x="290.8" y="101.3">28</text>
<text x="260.9" y="103.9">4</text>
<text x="260.9" y="106.4">5</text>
<text x="290.8" y="106.4">24</text>
<text x="290.8" y="103.9">27</text>
<text x="312.2" y="103.6" transform="rotate(-90 312.2 103.6)">2</text>
<text x="329.9" y="103.6" transform="rotate(-90 329.9 103.6)">4</text>
<text x="91.2" y="108.7" transform="rotate(-90 91.2 108.7)">5</text>
<text x="260.9" y="109">6</text>
<text x="260.9" y="111.5">8</text>
<text x="290.8" y="111.5">22</text>
<text x="290.8" y="109">23</text>
<text x="91.2" y="116.3" transform="rotate(-90 91.2 116.3)">4</text>
<text x="260.3" y="116.6">10</text>
<text x="260.3" y="119.1">11</text>
<text x="260.9" y="114">9</text>
<text x="290.8" y="119.1">12</text>
<text x="290.8" y="114">13</text>
<text x="290.8" y="116.6">14</text>
<text x="118.1" y="121.7">29</text>
<text x="161.2" y="124.2">16</text>
<text x="161.2" y="121.7">17</text>
<text x="260.3" y="124.2">26</text>
<text x="290.8" y="124.2">19</text>
<text x="118.7" y="131.8">8</text>
<text x="161.2" y="131.8">13</text>
<text x="161.2" y="129.3">14</text>
<text x="161.2" y="126.7">15</text>
<text x="202.9" y="129" transform="rotate(-90 202.9 129)">1</text>
<text x="260.3" y="129.3">25</text>
<text x="260.9" y="131.8">7</text>
<text x="290.8" y="129.3">17</text>
<text x="329.5" y="131.8">5</text>
<text x="118.7" y="134.4">7</text>
<text x="161.2" y="134.4">12</text>
<text x="202.9" y="136.6" transform="rotate(-90 202.9 136.6)">8</text>
<text x="260.3" y="134.4">18</text>
<text x="260.3" y="136.9">21</text>
<text x="290.8" y="136.9">15</text>
<text x="290.8" y="134.4">16</text>
<text x="329.5" y="136.9">3</text>
<text x="329.5" y="134.4">4</text>
<text x="349.8" y="134.4">6</text>
<text x="349.8" y="136.9">7</text>
<text x="118.1" y="142">18</text>
<text x="118.1" y="139.4">20</text>
<text x="161.2" y="142">27</text>
<text x="161.2" y="139.4">28</text>
<text x="329.5" y="142">1</text>
<text x="329.5" y="139.4">2</text>
<text x="349.8" y="139.4">8</text>
<text x="349.8" y="142">9</text>
<text x="118.1" y="144.5">21</text>
<text x="118.1" y="149.6">33</text>
<text x="161.2" y="149.6">24</text>
<text x="161.2" y="147.1">25</text>
<text x="161.2" y="144.5">26</text>
<text x="118.7" y="152.1">3</text>
<text x="118.7" y="154.7">5</text>
<text x="161.2" y="152.1">23</text>
<text x="221.5" y="154.7">6</text>
<text x="118.7" y="157.2">4</text>
<text x="118.7" y="159.8">6</text>
<text x="161.2" y="159.8">10</text>
<text x="161.2" y="157.2">11</text>
<text x="161.9" y="167.4">1</text>
<text x="161.9" y="164.8">2</text>
<text x="161.9" y="162.3">9</text>
<text x="118.1" y="172.5">19</text>
<text x="118.1" y="169.9">22</text>
<text x="161.2" y="172.5">31</text>
<text x="161.2" y="169.9">32</text>
<text x="186" y="172.5">2</text>
<text x="193.6" y="172.5">7</text>
<text x="161.2" y="175">30</text>
<text x="186" y="180.1">1</text>
<text x="193.6" y="180.1">8</text>
<text x="69.1" y="215.6">3</text>
<text x="84.4" y="215.6">4</text>
<text x="104.7" y="215.6">6</text>
<text x="112.3" y="215.6">3</text>
<text x="249.5" y="213.1">1</text>
<text x="249.5" y="215.6">3</text>
<text x="254.6" y="213.1">2</text>
<text x="254.6" y="215.6">4</text>
<text x="84.4" y="218.2">2</text>
<text x="249.5" y="218.2">5</text>
<text x="254.6" y="218.2">6</text>
<text x="75.9" y="225.5" transform="rotate(-90 75.9 225.5)">1</text>
</g>
<g font-size="1.8" fill="#840000">
<text x="78.3" y="167.3" transform="rotate(-90 78.3 167.3)">+</text>
<text x="312" y="220.6" transform="rotate(-90 312 220.6)">+</text>
</g>
<g font-size="1.7" fill="#0f0f0f">
<text x="43.2" y="53">D0/RX</text>
<text x="43.2" y="50.5">D1/TX</text>
<text x="43.2" y="55.5">RESET</text>
<text x="113.5" y="55.5">RESET</text>
<text x="43.2" y="60.6">D2</text>
<text x="43.2" y="65.7">D4</text>
<text x="43.2" y="63.2">D3</text>
<text x="116.9" y="63.2">A6</text>
<text x="116.9" y="65.7">A5</text>
<text x="116.9" y="60.6">A7</text>
<text x="43.2" y="70.8">D6</text>
<text x="43.2" y="68.2">D5</text>
<text x="116.9" y="70.8">A3</text>
<text x="116.9" y="68.2">A4</text>
<text x="43.2" y="75.9">D8</text>
<text x="43.2" y="73.3">D7</text>
<text x="116.9" y="73.3">A2</text>
<text x="116.9" y="75.9">A1</text>
<text x="43.2" y="83.5">D11/MOSI</text>
<text x="43.2" y="78.4">D9</text>
<text x="43.2" y="80.9">D10</text>
<text x="114.7" y="80.9">AREF</text>
<text x="116.9" y="78.4">A0</text>
<text x="43.2" y="86">D12/MISO</text>
<text x="110.6" y="86">D13/SCK</text>
<text x="223.5" y="98.7">RESET</text>
<text x="243.8" y="96.2">RX</text>
<text x="243.8" y="106.3">TX</text>
<text x="81.3" y="121.6">RESET</text>
<text x="104.1" y="121.6">RESET</text>
<text x="165.6" y="124.1">D12/MISO</text>
<text x="166.5" y="121.6">D13/SCK</text>
<text x="165.6" y="126.7">D11/MOSI</text>
<text x="171.4" y="129.2">D10</text>
<text x="172.6" y="131.7">D9</text>
<text x="172.6" y="134.3">D8</text>
<text x="61" y="139.4">AREF</text>
<text x="172.8" y="141.9">A4</text>
<text x="172.8" y="139.4">A5</text>
<text x="172.8" y="144.4">A3</text>
<text x="172.8" y="147">A2</text>
<text x="172.8" y="149.5">A1</text>
<text x="172.8" y="152.1">A0</text>
<text x="172.6" y="157.1">D7</text>
<text x="172.6" y="159.7">D6</text>
<text x="172.6" y="162.2">D5</text>
<text x="172.6" y="164.8">D4</text>
<text x="172.6" y="167.3">D3</text>
<text x="109.2" y="169.8">A7</text>
<text x="109.2" y="172.4">A6</text>
<text x="169.2" y="172.4">D1/TX</text>
<text x="172.6" y="169.8">D2</text>
<text x="203.4" y="172.4">TX</text>
<text x="168.9" y="174.9">D0/RX</text>
<text x="203.1" y="180">RX</text>
<text x="223.5" y="213">D12/MISO</text>
<text x="223.5" y="215.6">D13/SCK</text>
<text x="269.8" y="215.6">D11/MOSI</text>
<text x="223.5" y="218.1">RESET</text>
</g>
</svg>
